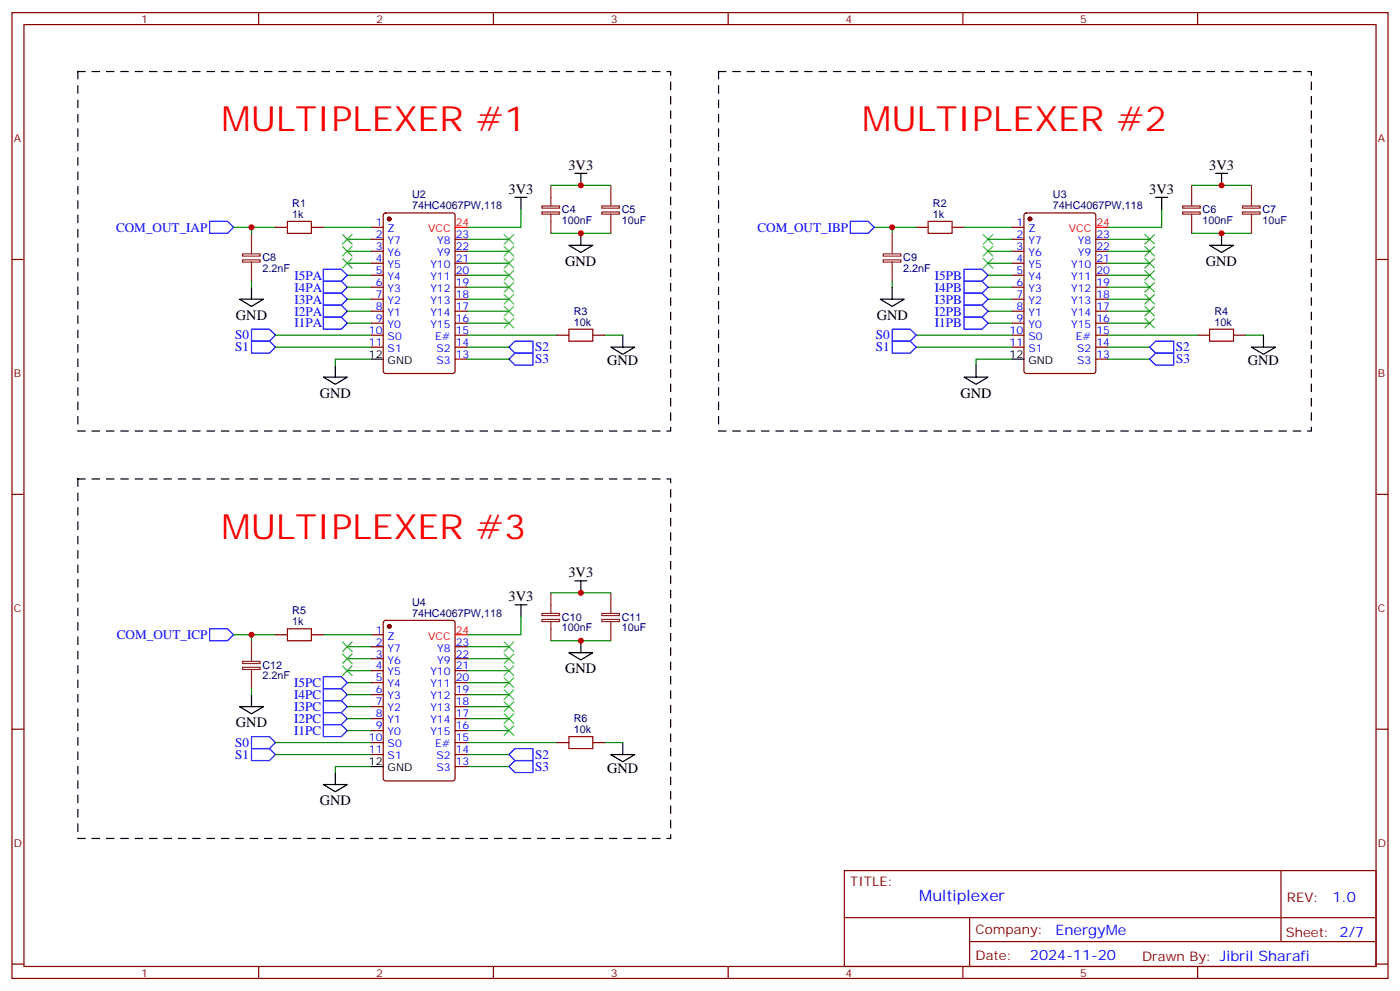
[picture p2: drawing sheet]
<svg xmlns="http://www.w3.org/2000/svg" width="412mm" height="292mm" viewBox="0 0 412 292" stroke-linecap="round" stroke-linejoin="round" font-family="sans-serif">
<path d="M22.9 21.1h174.7v105.8h-174.7zM211.7 21.1h174.6v105.8h-174.6zM22.9 141h174.7v105.8h-174.7z" fill="none" stroke="#000" stroke-width=".35" stroke-dasharray="2.1 2.1"/>
<g fill="none" stroke="#008700" stroke-width=".35">
<path d="M162.3 54.6h17.6M351 54.6h17.7M68.8 66.9h12.3M74.1 66.9v1.8M95.2 66.9h14.2M102.3 77.5h7.1M102.3 74h7.1M102.3 70.4h7.1M137.6 77.5h12.3M137.6 74h12.3M137.6 70.4h12.3M153.5 61.6v5.3h-15.9"/>
<path d="M162.3 68.7h17.6M257.5 66.9h12.4M262.8 66.9v1.8M284 66.9h14.1M291 77.5h7.1M291 74h7.1M291 70.4h7.1M326.3 77.5h12.4M326.3 74h12.4M326.3 70.4h12.4M342.2 61.6v5.3h-15.9M351 68.7h17.7"/>
<path d="M74.1 82.8v1.8M81.1 98.7h28.3M102.3 91.6h7.1M102.3 95.1h7.1M102.3 88.1h7.1M102.3 84.6h7.1M102.3 81h7.1M137.6 98.7h26.4M137.6 91.6h12.3M137.6 95.1h12.3M137.6 88.1h12.3M137.6 84.6h12.3"/>
<path d="M137.6 81h12.3M178.2 98.7h5.2M262.8 82.8v1.8M269.9 98.7h28.2M291 91.6h7.1M291 95.1h7.1M291 88.1h7.1M291 84.6h7.1M291 81h7.1M326.3 98.7h26.5M326.3 91.6h12.4M326.3 95.1h12.4"/>
<path d="M326.3 88.1h12.4M326.3 84.6h12.4M326.3 81h12.4M366.9 98.7h5.3M81.1 102.2h28.3M109.4 105.7h-10.6v1.8M137.6 102.2h12.3M137.6 105.7h12.3M269.9 102.2h28.2M298.1 105.7h-10.6v1.8M326.3 102.2h12.4M326.3 105.7h12.4"/>
<path d="M162.3 174.5h17.6M68.8 186.9h12.3M74.1 186.9v1.7M95.2 186.9h14.2M102.3 197.4h7.1M102.3 193.9h7.1M102.3 190.4h7.1M137.6 197.4h12.3M137.6 193.9h12.3M137.6 190.4h12.3M153.5 181.6v5.3h-15.9M162.3 188.6h17.6"/>
<path d="M74.1 202.7v1.8M81.1 218.6h28.3M102.3 211.6h7.1M102.3 215.1h7.1M102.3 208h7.1M102.3 204.5h7.1M102.3 201h7.1M137.6 218.6h26.4M137.6 211.6h12.3M137.6 215.1h12.3M137.6 208h12.3M137.6 204.5h12.3"/>
<path d="M137.6 201h12.3M178.2 218.6h5.2M81.1 222.1h28.3M109.4 225.7h-10.6v1.7M137.6 222.1h12.3M137.6 225.7h12.3"/>
</g>
<g fill="none" stroke="#000" stroke-width=".35">
<path d="M151.7 58.1h3.5M153.5 58.1v3.5M169.3 51h3.6M171.1 51v3.6M340.4 58.1h3.6M342.2 58.1v3.5M358.1 51h3.5M359.8 51v3.6M167.6 72.2h7l-3.5 2.1zM171.1 68.7v3.5M356.3 72.2h7.1l-3.6 2.1zM359.8 68.7v3.5"/>
<path d="M70.6 88.1h7l-3.5 2.1zM74.1 84.6v3.5M183.4 98.7v3.5M259.3 88.1h7l-3.5 2.1zM262.8 84.6v3.5M372.2 98.7v3.5M95.2 111h7.1l-3.5 2.1zM98.8 107.5v3.5M109.4 105.7h3.5M179.9 102.2h7.1l-3.6 2.1zM284 111h7l-3.5 2.1zM287.5 107.5v3.5"/>
<path d="M298.1 105.7h3.5M368.7 102.2h7l-3.5 2.1zM151.7 178h3.5M153.5 178v3.6M169.3 171h3.6M171.1 171v3.5M167.6 192.2h7l-3.5 2.1zM171.1 188.6v3.6M70.6 208h7l-3.5 2.1zM74.1 204.5v3.5M183.4 218.6v3.5M95.2 231h7.1l-3.5 2.1z"/>
<path d="M98.8 227.4v3.6M109.4 225.7h3.5M179.9 222.1h7.1l-3.6 2.2z"/>
</g>
<g fill="none" stroke="#00f" stroke-width=".35">
<path d="M61.7 65.2h5.3l1.8 1.7-1.8 1.8h-5.3zM95.2 79.3h5.3l1.8 1.7-1.8 1.8h-5.3zM250.5 65.2h5.3l1.7 1.7-1.7 1.8h-5.3zM284 79.3h5.3l1.7 1.7-1.7 1.8h-5.3zM74.1 96.9h5.3l1.7 1.8-1.7 1.7h-5.3zM95.2 93.4h5.3l1.8 1.7-1.8 1.8h-5.3zM95.2 89.9h5.3l1.8 1.7-1.8 1.8h-5.3zM95.2 86.3h5.3l1.8 1.8-1.8 1.8h-5.3zM95.2 82.8h5.3l1.8 1.8-1.8 1.7h-5.3zM262.8 96.9h5.3l1.8 1.8-1.8 1.7h-5.3zM284 82.8h5.3l1.7 1.8-1.7 1.7h-5.3zM284 86.3h5.3l1.7 1.8-1.7 1.8h-5.3z"/>
<path d="M284 89.9h5.3l1.7 1.7-1.7 1.8h-5.3zM284 93.4h5.3l1.7 1.7-1.7 1.8h-5.3zM74.1 100.4h5.3l1.7 1.8-1.7 1.8h-5.3zM149.9 102.2l1.8-1.8h5.3v3.6h-5.3zM149.9 105.7l1.8-1.7h5.3v3.5h-5.3zM262.8 100.4h5.3l1.8 1.8-1.8 1.8h-5.3zM338.7 105.7l1.7-1.7h5.3v3.5h-5.3zM338.7 102.2l1.7-1.8h5.3v3.6h-5.3zM61.7 185.1h5.3l1.8 1.8-1.8 1.7h-5.3zM95.2 199.2h5.3l1.8 1.8-1.8 1.7h-5.3zM74.1 216.9h5.3l1.7 1.7-1.7 1.8h-5.3zM95.2 213.3h5.3l1.8 1.8-1.8 1.8h-5.3z"/>
<path d="M95.2 209.8h5.3l1.8 1.8-1.8 1.7h-5.3zM95.2 206.3h5.3l1.8 1.7-1.8 1.8h-5.3zM95.2 202.7h5.3l1.8 1.8-1.8 1.8h-5.3zM74.1 220.4h5.3l1.7 1.7-1.7 1.8h-5.3zM149.9 222.1l1.8-1.7h5.3v3.5h-5.3zM149.9 225.7l1.8-1.8h5.3v3.5h-5.3z"/>
</g>
<g fill="#870000" stroke="#870000" stroke-width=".35">
<circle cx="114.7" cy="64.5" r=".53"/>
<circle cx="303.4" cy="64.5" r=".53"/>
<circle cx="114.7" cy="184.4" r=".53"/>
</g>
<g fill="none" stroke="#870000" stroke-width=".35">
<path d="M3.5 3.7h405.4v284.4h-405.4zM7.1 7.2h398.2v277.3h-398.2zM76.2 3.7v3.5M145.3 3.7v3.5M214.5 3.7v3.5M283.6 3.7v3.5M352.8 3.7v3.5M3.5 76.4h3.6M81.1 66.9h3.6M91.7 66.9h3.5M109.4 66.9h3.5M109.4 70.4h3.5"/>
<path d="M109.4 74h3.5M109.4 77.5h3.5M113.1 62.9l.5-.2h19.7l.7 .4 .1 46.2-.5 .6-20 .1-.7-.5v-46.1zM134.1 70.4h3.5M134.1 74h3.5M134.1 77.5h3.5M269.9 66.9h3.5M280.5 66.9h3.5M298.1 66.9h3.5M298.1 70.4h3.5M298.1 74h3.5M298.1 77.5h3.5"/>
<path d="M301.9 62.9l.4-.2h19.8l.6 .4 .1 46.2-.5 .6-20 .1-.6-.5-.1-46.1zM322.8 70.4h3.5M322.8 74h3.5M322.8 77.5h3.5M405.3 76.4h3.6M109.4 81h3.5M109.4 84.6h3.5M109.4 88.1h3.5M109.4 91.6h3.5M109.4 95.1h3.5M109.4 98.7h3.5M134.1 81h3.5"/>
<path d="M134.1 84.6h3.5M134.1 88.1h3.5M134.1 91.6h3.5M134.1 95.1h3.5M134.1 98.7h3.5M164 98.7h3.6M174.6 98.7h3.6M298.1 81h3.5M298.1 84.6h3.5M298.1 88.1h3.5M298.1 91.6h3.5M298.1 95.1h3.5"/>
<path d="M298.1 98.7h3.5M322.8 81h3.5M322.8 84.6h3.5M322.8 88.1h3.5M322.8 91.6h3.5M322.8 95.1h3.5M322.8 98.7h3.5M352.8 98.7h3.5M363.4 98.7h3.5M109.4 102.2h3.5M134.1 102.2h3.5M134.1 105.7h3.5"/>
<path d="M298.1 102.2h3.5M322.8 102.2h3.5M322.8 105.7h3.5M3.5 145.5h3.6M405.3 145.5h3.6M81.1 186.9h3.6M91.7 186.9h3.5M109.4 186.9h3.5M109.4 190.4h3.5M109.4 193.9h3.5M109.4 197.4h3.5M113.1 182.8l.5-.2h19.7l.7 .5 .1 46.1-.5 .6-20 .1-.7-.5v-46.1z"/>
<path d="M134.1 190.4h3.5M134.1 193.9h3.5M134.1 197.4h3.5M3.5 214.7h3.6M109.4 201h3.5M109.4 204.5h3.5M109.4 208h3.5M109.4 211.6h3.5M109.4 215.1h3.5M109.4 218.6h3.5M134.1 201h3.5M134.1 204.5h3.5"/>
<path d="M134.1 208h3.5M134.1 211.6h3.5M134.1 215.1h3.5M134.1 218.6h3.5M164 218.6h3.6M174.6 218.6h3.6M405.3 214.7h3.6M109.4 222.1h3.5M134.1 222.1h3.5M134.1 225.7h3.5M248.7 256.3h156.6v28.2h-156.6zM377.3 256.3v20.9"/>
<path d="M248.7 270.2h156.5M285.6 277.2h119.6M285.6 270.2v14.1M3.5 283.8h3.6M76.2 284.5v3.6M145.3 284.5v3.6M214.5 284.5v3.6M283.6 284.5v3.6M352.8 284.5v3.6M405.3 283.8h3.6"/>
</g>
<path d="M134.1 66.9h3.5M322.8 66.9h3.5M134.1 186.9h3.5" fill="none" stroke="#f00" stroke-width=".35"/>
<g fill="none" stroke="#3c3" stroke-width=".35">
<path d="M100.9 76.1l2.8 2.8M100.9 72.6l2.8 2.8M100.9 69l2.8 2.9M103.7 76.1l-2.8 2.8M103.7 72.6l-2.8 2.8M103.7 69l-2.8 2.9M148.5 79.6l2.8 2.8M148.5 76.1l2.8 2.8M148.5 72.6l2.8 2.8M148.5 69l2.8 2.9M151.3 79.6l-2.8 2.8M151.3 76.1l-2.8 2.8"/>
<path d="M151.3 72.6l-2.8 2.8M151.3 69l-2.8 2.9M289.6 69l2.9 2.9M289.6 72.6l2.9 2.8M289.6 76.1l2.9 2.8M292.5 69l-2.9 2.9M292.5 72.6l-2.9 2.8M292.5 76.1l-2.9 2.8M337.3 69l2.8 2.9M337.3 72.6l2.8 2.8M337.3 76.1l2.8 2.8M337.3 79.6l2.8 2.8"/>
<path d="M340.1 69l-2.8 2.9M340.1 72.6l-2.8 2.8M340.1 76.1l-2.8 2.8M340.1 79.6l-2.8 2.8M148.5 93.7l2.8 2.9M148.5 90.2l2.8 2.8M148.5 86.7l2.8 2.8M148.5 83.1l2.8 2.9M151.3 93.7l-2.8 2.9M151.3 90.2l-2.8 2.8M151.3 86.7l-2.8 2.8M151.3 83.1l-2.8 2.9"/>
<path d="M337.3 83.1l2.8 2.9M337.3 86.7l2.8 2.8M337.3 90.2l2.8 2.8M337.3 93.7l2.8 2.9M340.1 83.1l-2.8 2.9M340.1 86.7l-2.8 2.8M340.1 90.2l-2.8 2.8M340.1 93.7l-2.8 2.9M100.9 196l2.8 2.9M100.9 192.5l2.8 2.8M100.9 189l2.8 2.8M103.7 196l-2.8 2.9"/>
<path d="M103.7 192.5l-2.8 2.8M103.7 189l-2.8 2.8M148.5 199.6l2.8 2.8M148.5 196l2.8 2.9M148.5 192.5l2.8 2.8M148.5 189l2.8 2.8M151.3 199.6l-2.8 2.8M151.3 196l-2.8 2.9M151.3 192.5l-2.8 2.8M151.3 189l-2.8 2.8M148.5 213.7l2.8 2.8M148.5 210.1l2.8 2.9"/>
<path d="M148.5 206.6l2.8 2.8M148.5 203.1l2.8 2.8M151.3 210.1l-2.8 2.9M151.3 213.7l-2.8 2.8M151.3 206.6l-2.8 2.8M151.3 203.1l-2.8 2.8"/>
</g>
<path d="M84.7 65.2h7v3.5h-7zM273.4 65.2h7.1v3.5h-7.1zM167.6 96.9h7v3.5h-7zM356.3 96.9h7.1v3.5h-7.1zM84.7 185.1h7v3.5h-7zM167.6 216.9h7v3.5h-7z" fill="none" stroke="#a10000" stroke-width=".35"/>
<g fill="none" stroke="#8c2424" stroke-width=".35">
<path d="M162.3 54.6v6M179.9 54.6v6M351 54.6v6M368.7 54.6v6M71.4 74.8h5.2v.6h-5.2zM71.4 76.5h5.2v.7h-5.2zM74.1 68.7v6M74.1 77.2v5.6M159.6 60.6h5.2v.7h-5.2zM159.6 62.4h5.2v.6h-5.2zM162.3 63v5.7M177.3 60.6h5.2v.7h-5.2z"/>
<path d="M177.3 62.4h5.2v.6h-5.2zM179.9 63v5.7M260.2 74.8h5.2v.6h-5.2zM260.2 76.5h5.2v.7h-5.2zM262.8 68.7v6M262.8 77.2v5.6M348.4 60.6h5.2v.7h-5.2zM348.4 62.4h5.2v.6h-5.2zM351 63v5.7M366 60.6h5.2v.7h-5.2zM366 62.4h5.2v.6h-5.2zM368.7 63v5.7"/>
<path d="M162.3 174.5v6M179.9 174.5v6M71.4 194.7h5.2v.6h-5.2zM71.4 196.5h5.2v.6h-5.2zM74.1 188.6v6M74.1 197.1v5.6M159.6 180.6h5.2v.6h-5.2zM159.6 182.4h5.2v.6h-5.2zM162.3 183v5.6M177.3 180.6h5.2v.6h-5.2zM177.3 182.4h5.2v.6h-5.2zM179.9 183v5.6"/>
</g>
<g fill="#c00">
<circle cx="74.1" cy="66.9" r=".88"/>
<circle cx="171.1" cy="54.6" r=".88"/>
<circle cx="171.1" cy="68.7" r=".88"/>
<circle cx="359.8" cy="68.7" r=".88"/>
<circle cx="359.8" cy="54.6" r=".88"/>
<circle cx="262.8" cy="66.9" r=".88"/>
<circle cx="74.1" cy="186.9" r=".88"/>
<circle cx="171.1" cy="174.5" r=".88"/>
<circle cx="171.1" cy="188.6" r=".88"/>
</g>
<g font-size="10.2" fill="#f00">
<text x="65.3" y="38.7">MULTIPLEXER #1</text>
<text x="254" y="38.7">MULTIPLEXER #2</text>
<text x="65.3" y="158.6">MULTIPLEXER #3</text>
</g>
<text font-size="4.6" fill="#00f" x="270.8" y="265.3">Multiplexer</text>
<g font-size="4.2">
<text x="167.4" y="50">3V3</text>
<text x="356.2" y="50">3V3</text>
<text x="149.8" y="57.1">3V3</text>
<text x="338.5" y="57.1">3V3</text>
<text x="166.5" y="78.2">GND</text>
<text x="355.2" y="78.2">GND</text>
<text x="69.5" y="94.2">GND</text>
<text x="258.2" y="94.2">GND</text>
<text x="178.9" y="107.5">GND</text>
<text x="367.6" y="107.5">GND</text>
<text x="94.2" y="117.1">GND</text>
<text x="282.9" y="117.1">GND</text>
<text x="167.4" y="170">3V3</text>
<text x="149.8" y="177">3V3</text>
<text x="166.5" y="198.1">GND</text>
<text x="69.5" y="214.1">GND</text>
<text x="178.9" y="227.4">GND</text>
<text x="94.2" y="237.1">GND</text>
</g>
<g font-size="4.2" fill="#00f">
<text x="392.5" y="265.6">1.0</text>
<text x="310.9" y="275.1">EnergyMe</text>
<text x="303.4" y="282.8">2024-11-20</text>
</g>
<g font-size="3.9" fill="#00f">
<text x="34.2" y="68.2">COM_OUT_IAP</text>
<text x="223.1" y="68.2">COM_OUT_IBP</text>
<text x="86.8" y="82.3">I5PA</text>
<text x="275.4" y="82.3">I5PB</text>
<text x="86.8" y="89.4">I3PA</text>
<text x="86.8" y="85.8">I4PA</text>
<text x="275.4" y="85.8">I4PB</text>
<text x="275.4" y="89.4">I3PB</text>
<text x="86.8" y="92.9">I2PA</text>
<text x="275.4" y="92.9">I2PB</text>
<text x="69.3" y="99.9">S0</text>
<text x="86.8" y="96.4">I1PA</text>
<text x="258" y="99.9">S0</text>
<text x="275.4" y="96.4">I1PB</text>
<text x="69.3" y="103.5">S1</text>
<text x="157.6" y="103.5">S2</text>
<text x="157.7" y="107">S3</text>
<text x="258" y="103.5">S1</text>
<text x="346.3" y="103.5">S2</text>
<text x="346.4" y="107">S3</text>
<text x="34.4" y="188.1">COM_OUT_ICP</text>
<text x="86.6" y="202.2">I5PC</text>
<text x="86.6" y="209.3">I3PC</text>
<text x="86.6" y="205.8">I4PC</text>
<text x="86.6" y="212.8">I2PC</text>
<text x="69.3" y="219.9">S0</text>
<text x="86.6" y="216.4">I1PC</text>
<text x="69.3" y="223.4">S1</text>
<text x="157.6" y="223.4">S2</text>
<text x="157.7" y="226.9">S3</text>
</g>
<g font-size="3.9" fill="#800">
<text x="250.5" y="260.9">TITLE:</text>
<text x="379.1" y="265.6">REV:</text>
<text x="287.4" y="275.1">Company:</text>
<text x="378.7" y="275.7">Sheet: 2/7</text>
<text x="287.4" y="282.8">Date:</text>
<text x="336.4" y="282.9">Drawn By: Jibril Sharafi</text>
</g>
<g font-size="3.2" fill="#800">
<text x="41.6" y="6.7">1</text>
<text x="110.8" y="6.7">2</text>
<text x="179.9" y="6.7">3</text>
<text x="249.1" y="6.7">4</text>
<text x="318.2" y="6.7">5</text>
<text x="4.1" y="41.8">A</text>
<text x="405.9" y="41.8">A</text>
<text x="4.1" y="111">B</text>
<text x="405.9" y="111">B</text>
<text x="4.1" y="180.1">C</text>
<text x="405.9" y="180.1">C</text>
<text x="4.1" y="249.2">D</text>
<text x="405.9" y="249.2">D</text>
<text x="41.6" y="287.5">1</text>
<text x="110.8" y="287.5">2</text>
<text x="179.9" y="287.5">3</text>
<text x="249.1" y="287.5">4</text>
<text x="318.2" y="287.5">5</text>
</g>
<g font-size="3.2" fill="#000080">
<text x="121.4" y="58.4">U2</text>
<text x="310.2" y="58.4">U3</text>
<text x="86.1" y="64.1">1k</text>
<text x="86.1" y="60.9">R1</text>
<text x="121.4" y="61.6">74HC4067PW,118</text>
<text x="165.5" y="66">100nF</text>
<text x="165.5" y="62.8">C4</text>
<text x="183.2" y="66">10uF</text>
<text x="183.2" y="62.8">C5</text>
<text x="274.8" y="64.1">1k</text>
<text x="274.8" y="60.9">R2</text>
<text x="310.2" y="61.6">74HC4067PW,118</text>
<text x="354.3" y="66">100nF</text>
<text x="354.3" y="62.8">C6</text>
<text x="371.9" y="66">10uF</text>
<text x="371.9" y="62.8">C7</text>
<text x="77.3" y="76.9">C8</text>
<text x="266.1" y="76.9">C9</text>
<text x="77.3" y="80.1">2.2nF</text>
<text x="266.1" y="80.1">2.2nF</text>
<text x="169" y="95.8">10k</text>
<text x="169" y="92.6">R3</text>
<text x="357.7" y="95.8">10k</text>
<text x="357.7" y="92.6">R4</text>
<text x="121.4" y="178.3">U4</text>
<text x="86.1" y="184">1k</text>
<text x="86.1" y="180.8">R5</text>
<text x="121.4" y="181.6">74HC4067PW,118</text>
<text x="165.5" y="185.9">100nF</text>
<text x="165.5" y="182.7">C10</text>
<text x="183.2" y="185.9">10uF</text>
<text x="183.2" y="182.7">C11</text>
<text x="77.3" y="196.8">C12</text>
<text x="77.3" y="200">2.2nF</text>
<text x="169" y="215.8">10k</text>
<text x="169" y="212.6">R6</text>
</g>
<g font-size="3.2" fill="#00f">
<text x="110.7" y="66.6">1</text>
<text x="110.7" y="70.1">2</text>
<text x="114.2" y="68.3">Z</text>
<text x="114.2" y="71.9">Y7</text>
<text x="128.8" y="71.9">Y8</text>
<text x="134.2" y="70.1">23</text>
<text x="299.4" y="66.6">1</text>
<text x="299.4" y="70.1">2</text>
<text x="302.9" y="68.3">Z</text>
<text x="302.9" y="71.9">Y7</text>
<text x="317.5" y="71.9">Y8</text>
<text x="323" y="70.1">23</text>
<text x="110.7" y="73.6">3</text>
<text x="110.7" y="77.2">4</text>
<text x="114.2" y="75.4">Y6</text>
<text x="128.8" y="75.4">Y9</text>
<text x="134.2" y="77.2">21</text>
<text x="134.2" y="73.6">22</text>
<text x="299.4" y="73.6">3</text>
<text x="299.4" y="77.2">4</text>
<text x="302.9" y="75.4">Y6</text>
<text x="317.5" y="75.4">Y9</text>
<text x="323" y="77.2">21</text>
<text x="323" y="73.6">22</text>
<text x="110.7" y="80.7">5</text>
<text x="114.2" y="78.9">Y5</text>
<text x="114.2" y="82.4">Y4</text>
<text x="126.8" y="82.4">Y11</text>
<text x="126.8" y="78.9">Y10</text>
<text x="134.2" y="80.7">20</text>
<text x="299.4" y="80.7">5</text>
<text x="302.9" y="78.9">Y5</text>
<text x="302.9" y="82.4">Y4</text>
<text x="315.5" y="82.4">Y11</text>
<text x="315.5" y="78.9">Y10</text>
<text x="323" y="80.7">20</text>
<text x="110.7" y="84.2">6</text>
<text x="110.7" y="87.7">7</text>
<text x="114.2" y="86">Y3</text>
<text x="114.2" y="89.5">Y2</text>
<text x="126.8" y="89.5">Y13</text>
<text x="126.8" y="86">Y12</text>
<text x="134.2" y="87.7">18</text>
<text x="134.2" y="84.2">19</text>
<text x="299.4" y="84.2">6</text>
<text x="299.4" y="87.7">7</text>
<text x="302.9" y="86">Y3</text>
<text x="302.9" y="89.5">Y2</text>
<text x="315.5" y="89.5">Y13</text>
<text x="315.5" y="86">Y12</text>
<text x="323" y="87.7">18</text>
<text x="323" y="84.2">19</text>
<text x="110.7" y="91.3">8</text>
<text x="110.7" y="94.8">9</text>
<text x="114.2" y="93">Y1</text>
<text x="126.8" y="93">Y14</text>
<text x="134.2" y="94.8">16</text>
<text x="134.2" y="91.3">17</text>
<text x="299.4" y="91.3">8</text>
<text x="299.4" y="94.8">9</text>
<text x="302.9" y="93">Y1</text>
<text x="315.5" y="93">Y14</text>
<text x="323" y="94.8">16</text>
<text x="323" y="91.3">17</text>
<text x="108.7" y="98.3">10</text>
<text x="108.7" y="101.8">11</text>
<text x="114.2" y="96.6">Y0</text>
<text x="114.2" y="100.1">S0</text>
<text x="126.8" y="96.6">Y15</text>
<text x="128.1" y="100.1">E#</text>
<text x="134.2" y="101.8">14</text>
<text x="134.2" y="98.3">15</text>
<text x="297.4" y="98.3">10</text>
<text x="297.4" y="101.8">11</text>
<text x="302.9" y="96.6">Y0</text>
<text x="302.9" y="100.1">S0</text>
<text x="315.5" y="96.6">Y15</text>
<text x="316.9" y="100.1">E#</text>
<text x="323" y="101.8">14</text>
<text x="323" y="98.3">15</text>
<text x="114.2" y="103.6">S1</text>
<text x="128.6" y="107.1">S3</text>
<text x="128.6" y="103.6">S2</text>
<text x="134.2" y="105.4">13</text>
<text x="302.9" y="103.6">S1</text>
<text x="317.3" y="107.1">S3</text>
<text x="317.3" y="103.6">S2</text>
<text x="323" y="105.4">13</text>
<text x="110.7" y="186.5">1</text>
<text x="110.7" y="190">2</text>
<text x="114.2" y="188.3">Z</text>
<text x="114.2" y="191.8">Y7</text>
<text x="128.8" y="191.8">Y8</text>
<text x="134.2" y="190">23</text>
<text x="110.7" y="193.6">3</text>
<text x="110.7" y="197.1">4</text>
<text x="114.2" y="195.3">Y6</text>
<text x="128.8" y="195.3">Y9</text>
<text x="134.2" y="197.1">21</text>
<text x="134.2" y="193.6">22</text>
<text x="110.7" y="200.6">5</text>
<text x="114.2" y="198.9">Y5</text>
<text x="114.2" y="202.4">Y4</text>
<text x="126.8" y="202.4">Y11</text>
<text x="126.8" y="198.9">Y10</text>
<text x="134.2" y="200.6">20</text>
<text x="110.7" y="204.2">6</text>
<text x="110.7" y="207.7">7</text>
<text x="114.2" y="205.9">Y3</text>
<text x="114.2" y="209.4">Y2</text>
<text x="126.8" y="209.4">Y13</text>
<text x="126.8" y="205.9">Y12</text>
<text x="134.2" y="207.7">18</text>
<text x="134.2" y="204.2">19</text>
<text x="110.7" y="211.2">8</text>
<text x="110.7" y="214.7">9</text>
<text x="114.2" y="213">Y1</text>
<text x="126.8" y="213">Y14</text>
<text x="134.2" y="214.7">16</text>
<text x="134.2" y="211.2">17</text>
<text x="108.7" y="218.3">10</text>
<text x="108.7" y="221.8">11</text>
<text x="114.2" y="216.5">Y0</text>
<text x="114.2" y="220">S0</text>
<text x="126.8" y="216.5">Y15</text>
<text x="128.1" y="220">E#</text>
<text x="134.2" y="221.8">14</text>
<text x="134.2" y="218.3">15</text>
<text x="114.2" y="223.6">S1</text>
<text x="128.6" y="227.1">S3</text>
<text x="128.6" y="223.6">S2</text>
<text x="134.2" y="225.3">13</text>
</g>
<g font-size="3.2" fill="#f00">
<text x="126.1" y="68.3">VCC</text>
<text x="134.2" y="66.6">24</text>
<text x="314.9" y="68.3">VCC</text>
<text x="323" y="66.6">24</text>
<text x="126.1" y="188.3">VCC</text>
<text x="134.2" y="186.5">24</text>
</g>
<g font-size="3.2">
<text x="108.7" y="105.4">12</text>
<text x="114.2" y="107.1">GND</text>
<text x="297.4" y="105.4">12</text>
<text x="302.9" y="107.1">GND</text>
<text x="108.7" y="225.3">12</text>
<text x="114.2" y="227.1">GND</text>
</g>
</svg>
